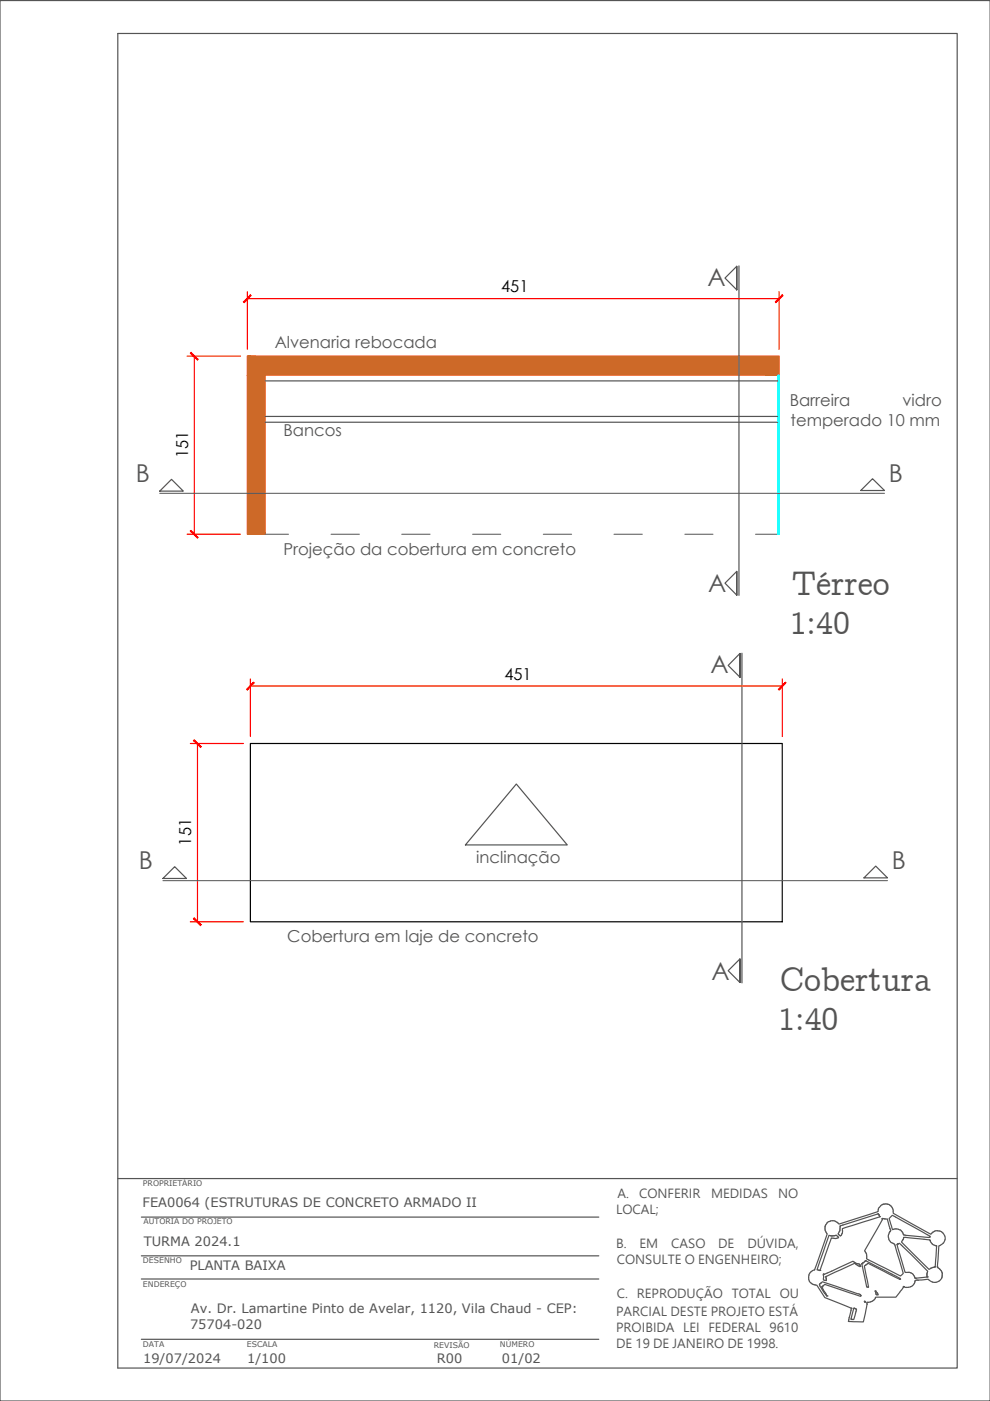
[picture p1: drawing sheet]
<svg xmlns="http://www.w3.org/2000/svg" width="210mm" height="297mm" viewBox="0 0 210 297" stroke-linecap="round" stroke-linejoin="round" font-family="sans-serif">
<!-- layer: CARIMBO -->
<g fill="#cd6928" stroke="#cd6928" stroke-width=".21">
<path d="M52.5 75.5l112.7 4v-4zM52.5 75.5l112.7 4h-112.7z"/>
<path d="M52.5 79.5l3.7 33.8v-33.8zM52.5 79.5l3.7 33.8h-3.7z"/>
</g>
<path d="M52.5 75.5h112.7v4h-109v33.8h-3.7z" fill="none" stroke="#f26722" stroke-width=".25"/>
<g fill="none" stroke="#545454" stroke-width=".25">
<path d="M0 .1h209.9v296.9h-209.9zM25 7.1h177.9v283h-177.9zM156.2 56.5v5v-5l-2.5 2.5 2.5 2.5M156.7 56.4v69.8M56.2 80.8h108.7M56.2 88.3h108.7M56.2 89.5h108.7M36.4 101.6l2.5 2.5h-5zM185 101.5l2.5 2.5h-5zM156.2 121.1v5.1v-5.1l-2.5 2.5 2.5 2.6M156.9 138.5v5.1v-5.1l-2.5 2.6 2.5 2.5M157.3 138.5v69.9"/>
<path d="M109.5 166.2l10.8 12.9h-21.6zM37 183.8l2.5 2.5h-5zM185.7 183.6l2.5 2.5h-5zM156.9 203.3v5v-5l-2.5 2.5 2.5 2.5M25 249.9h177.9M30 258h97M174.9 260v.4M175 259.9l-.1 .1M175.1 259.6l-.1 .2M175.4 259.3l-.3 .4M175.7 259l-.4 .3M177.1 259l.3 .1"/>
<path d="M177.2 258.9l-.8-.1-.7 .2M178.2 259.9l-.1 .1M178.7 259.7l-.5 .2M186 257.4l-7.3 2.3M186.1 257.4l.3 .1M186.1 256.9l-8.2 2.6-.5-.4M186.2 256.4l-.1 .5M186.3 257.5l.1 .2M186.4 256l-.2 .4M186.4 257.8l.1 .2M186.5 258h.1M186.5 258l-7.2 2.3-.7 .2v.4"/>
<path d="M187.1 255.4l-.7 .6M187.1 258.6l-3.8 6.6 .3 .5M187.1 258.4v.2M187.1 258.3l.3 .1M187.2 255.4h-.1M187.4 255.3h-.2M187.4 258.4h.1M187.5 258.4l.2 .1M187.6 255.3h-.2M187.6 255.3h.6M187.7 258.4l.4 .1 .6 2M188.3 255.3l.3 .2"/>
<path d="M188.6 255.5l.4 .4 .3 .4M189.3 256.3l.1 .5M189.4 256.8v.4l8 4.5 .2-.2M30 266.3h97M30 271.2h97M171.5 270.8l.1 .8M171.5 270.3v.5M171.6 271.6l.3 .4M171.9 272l.4 .3 .6 .1M172.3 269.4l-.5 .4-.3 .5M172.7 269.2l-.4 .2M172.8 269.2l-.1 .1"/>
<path d="M172.8 272.4l.4 .1 1.7 2.6 5.6 2.3M173.5 269.3h.2M173.7 269.4h.1M173.7 269.3h.1M173.8 272.3l.1 .3M173.8 269.4h.1M173.8 272.7l1.1 1.6M173.9 269.4h-.1M174 272.1l.4-.3 7.6 2.5M174.1 272.1l-.3 .1M174.2 272.9l.3 .5M174.2 272.9h.1"/>
<path d="M174.3 272.8h.1M174.5 273.4l.7 1M174.5 272.6l-.2 .2M174.5 272.7l.4-.4 7.6 2.6M174.6 270.4v.5M174.6 270.2v.1M174.6 271v.4l.2 .1M174.6 270.2h.1M174.8 270.2h-.2M174.9 271.4l.1 .1M174.9 274.2l.4 .6M174.9 260.4v.4"/>
<path d="M174.9 260.7l.1 .3M175 261l.1 .2M175 271.5h.1M175.1 270.8l.1 .2M175.1 261.3l.2 .2M175.1 270.6v.2M175.1 270.7h.1M175.2 271.5h-.1M175.2 271v.3M175.2 271.4v.1M175.2 274.5l.1 .3M175.2 271.3v.1"/>
<path d="M175.2 270.6h-.1M175.3 261.5l.1 .1-2.7 7.6M175.3 274.8h.1M176 262l-.2-.1-1.9 5.4-.7 1.9 .3 .1M176 262l.4 .1M176.3 269.5l-1.5 .7M176.6 262.5h-.3l-2.4 6.9M176.6 262.5l.7 .1M176.8 262h-.4M177 262l.3-.1 .4 .4M177.1 262h-.3M177.7 262.5l-.4 .1"/>
<path d="M177.7 262.4h-.1M177.8 262.3v.1M177.9 261.3l-.2 .3 .4 .4M178 261l-.1 .2M178.1 262h.1M178.1 260.9l-.1 .2M178.1 260.5v.4M178.1 260.2v.2M178.2 260l-.1 .2M178.3 261.9l-.1 .1M178.4 261.8l-.1 .2M178.5 261.5l-.1 .3"/>
<path d="M178.6 260.9v.7M180.5 277.8l-.6 2.3M180.5 277.4h.1M180.5 277.3v.1M180.5 279.8h.1M180.5 277.4l-.1 .4M180.7 279.7h-.1M181 277.4l-.5 2.3M181.1 267.6l-.3-.2-4.5 2.1M181.1 277.4h.1M181.1 267.6l.4 .2M181.1 277.4l.3 .1"/>
<path d="M181.4 278.4l-.4 1.4h-.3M181.4 267.8l.3 .1M181.5 277.5l.1 .1M181.5 268.1l-.3-.3-6 2.8M181.5 268.1l.3 .2M181.6 277.6v.1M181.6 277.8l-.2 .6M181.6 277.7h.1M181.7 267.9l.1 .1M181.8 268.3l.3 .1M181.8 267.9l.5 .2M182 274.3l.3 .1"/>
<path d="M182.1 268.4l.2 .1M182.3 274.5l.2 .3M182.3 268.1l.1 .4M182.3 268.5h.1M182.4 268.5h-.1M182.5 274.8h.1M182.7 268l1.1 4.9h.1M182.8 268h.1M182.8 267.9v.1M182.9 267.8l-.2 .1M183 267.7l-.1 .1M183.2 267.6l-.2 .1"/>
<path d="M183.3 276h.1M183.3 275.9l.1 .2M183.3 275.9h.1M183.3 267.5h.1M183.4 275.9h.1M183.4 276.1h.1M183.4 276h.1M183.5 267.3l-.2 .2M183.5 267.4l.1-.1 7.1 3.7M183.6 268.2l-.3 .2 .8 4.5h-.1M183.6 265.7l.2 .3M183.7 268.1l-.1 .1"/>
<path d="M183.7 266l.1 .6M183.7 268.1l.3-.3 6.8 3.4M183.8 276.6l-.8 3.7-3-.1M183.8 276.3v.3M183.9 276.1l-.1 .2M184 276.1l-.2 .1M185.3 275.6l-.7 .4-.6 .1M185.5 273.7h.1M185.5 273.7l.2 .5M185.6 273.7l.4 .4M185.6 275.2l-.2 .4M185.7 274.2l.1 .2"/>
<path d="M185.8 274.4v.1M185.8 274.5h.2M186 274.1l.1 .2M186.1 274.3l.1 .2h-.2M188.4 262.4l.2 .6M188.4 261.7v.7M188.5 261.4l-.1 .3M188.6 263l.2 .3M188.7 260.5l.1 .5M188.7 261.1l-.2 .3M188.8 263.3l.2 .2M188.8 261l-.1 .1"/>
<path d="M188.8 261h.1M189.1 263.4l.4 .3M189.6 263.8l.2 .3M189.8 260.6l1 .2M189.8 264.1l1.7 5.9-.6 .5-6.9-3.5-.3-.1 .1-.3M189.8 260.6l-.6 .1-.7-2.4 .7-.6 7.9 4.4M190.2 263.9l1.7 5.9h.8M190.2 263.8v.1M190.2 263.8h.1M190.5 263.7l.2-.1 2.4 2.3 3.6 3.6-.1 .3M190.5 263.7l-.3 .1M190.8 271.2h.1"/>
<path d="M190.8 271v.2M190.8 260.7l.3 .2M191.1 260.9l.6 .9 5.3 .6M191.1 273.5l-1.2 1.5h-4.2l-.2 .2M191.3 263l-.2 .3 3 3 2.9 2.8 .3-.1M191.4 273.2l-.3 .3M191.5 262.8l-.2 .2M191.5 272.8l-.1 .4M191.6 272.8h.1M191.6 272.7l.6 .3M191.9 262.4l-.3-.1-.1 .5M191.9 262.3l.3 .1"/>
<path d="M192.2 262.4l5 .6M192.7 269.7l.1 .1M192.9 269.8h.1M193 269.8l.7 .4M193.5 272.6l-.7 .3h-.6M193.6 270.3l.3 .5M193.7 272.4l-.2 .2M193.9 270.7l.1 .2M194 271.7l-.3 .7M194 270.9v.1M194 271h.1M194 271.6v.1"/>
<path d="M194.1 271.5h-.1M194.2 271h-.1M194.3 271.4l-.2 .1M194.3 271h-.1M194.5 271.4h-.2M194.5 271.4l2.3-.2 .3 .3M196.5 270.1v.1M196.5 270.5v.2M196.5 270v.1M196.6 270.7h.1M196.6 270.7l-2.3 .3M196.6 270.2l-.1 .3"/>
<path d="M196.6 269.8v.1M197.1 271.5a1.62 1.62 0 0 0 2 .1M197.1 262.3h-.1M197.1 262.1v.2M197.2 263l.1 .2M197.3 263.1l.6 .8M197.4 268.8l-.1 .1M197.8 261.2l-.2 .2M198 263.9l.2 .1M198.1 268.6l-.7 .3M198.1 261.1l-.2 .1M198.2 264.1h.1"/>
<path d="M198.2 268.6l-.1 .1M198.2 268.6h.1M198.4 264.1h.1M198.4 260.9l-.3 .1M198.4 261h.7M198.5 264.1l.1 .1-.4 4.4M198.6 264.1v.1M198.8 268.6v.1M198.8 268.4v.2M198.8 268.7l.3 .2M199.1 268.9l.1 .2M199.1 261l.3 .1"/>
<path d="M199.2 269.1l.3 .2M199.3 264.1h-.2l-.3 4.4M199.4 261a1.64 1.64 0 0 1 .6 2.6M199.5 269.4l.1 .1M199.6 269.5l.1 .2M199.7 269.7v.2M199.8 270v.5M199.8 270.5l-.1 .5-.5 .6M199.8 269.9v.1M200 263.5l-.6 .5M30 284h97M179.9 280.1v.1"/>
<path d="M179.9 280.1h.1"/>
</g>
<path d="M33.9 104.6h153.6M56.2 113.3h5M70.2 113.3h6M85.2 113.3h6M100.2 113.3h6M115.2 113.3h6M130.2 113.3h6M145.2 113.3h6M160.2 113.3h5M34.5 186.7h153.7" fill="none" stroke="#545454" stroke-width=".21"/>
<g fill="none" stroke="#0ff" stroke-width=".25">
<path d="M164.9 79.5h.3v33.8h-.3zM165.2 79.7l-.3 .3M165.2 80l-.3 .2M165.2 80.4l-.3 .2M165.2 81.1l-.3 .2M165.2 81.7l-.3 .3M165.2 82.4l-.3 .3M165.2 83.1l-.3 .2M165.2 83.8l-.3 .2M165.2 84.4l-.3 .3M165.2 85.1l-.3 .3M165.2 85.8l-.3 .2"/>
<path d="M165.2 86.5l-.3 .2M165.2 87.1l-.3 .3M165.2 87.8l-.3 .2M165.2 88.5l-.3 .2M165.2 89.1l-.3 .3M165.2 89.8l-.3 .3M165.2 90.5l-.3 .2M165.2 91.2l-.3 .2M165.2 91.8l-.3 .3M165.2 92.5l-.3 .3M165.2 93.2l-.3 .3M165.2 93.9l-.3 .2"/>
<path d="M165.2 94.5l-.3 .3M165.2 95.2l-.3 .2M165.2 95.9l-.3 .2M165.2 96.5l-.3 .3M165.2 97.2l-.3 .3M165.2 97.9l-.3 .3M165.2 98.6l-.3 .2M165.2 99.3l-.3 .2M165.2 99.9l-.3 .3M165.2 80.6l-.3 .3M165.2 81.3l-.3 .2M165.2 81.9l-.3 .3"/>
<path d="M165.2 82.6l-.3 .3M165.2 83.3l-.3 .3M165.2 84l-.3 .2M165.2 84.7l-.3 .2M165.2 85.3l-.3 .3M165.2 86l-.3 .3M165.2 86.7l-.3 .2M165.2 87.4l-.3 .2M165.2 88l-.3 .3M165.2 88.7l-.3 .3M165.2 89.4l-.3 .2M165.2 90l-.3 .3"/>
<path d="M165.2 90.7l-.3 .3M165.2 91.4l-.3 .2M165.2 92.1l-.3 .2M165.2 92.7l-.3 .3M165.2 93.4l-.3 .3M165.2 94.1l-.3 .2M165.2 94.8l-.3 .2M165.2 95.4l-.3 .3M165.2 96.1l-.3 .3M165.2 96.8l-.3 .2M165.2 97.4l-.3 .3M165.2 98.1l-.3 .3"/>
<path d="M165.2 98.8l-.3 .2M165.2 99.5l-.3 .2M165.2 100.6l-.3 .3M165.2 101.3l-.3 .2M165.2 102l-.3 .2M165.2 102.6l-.3 .3M165.2 103.3l-.3 .2M165.2 104l-.3 .2M165.2 104.6l-.3 .3M165.2 105.3l-.3 .3M165.2 106l-.3 .2M165.2 106.7l-.3 .2"/>
<path d="M165.2 107.3l-.3 .3M165.2 108l-.3 .3M165.2 108.7l-.3 .3M165.2 109.4l-.3 .2M165.2 110l-.3 .3M165.2 110.7l-.3 .2M165.2 111.4l-.3 .2M165.2 112l-.3 .3M165.2 112.7l-.3 .3M165.2 100.1l-.3 .3M165.2 100.8l-.3 .3M165.2 101.5l-.3 .3"/>
<path d="M165.2 102.2l-.3 .2M165.2 102.9l-.3 .2M165.2 103.5l-.3 .3M165.2 104.2l-.3 .2M165.2 104.8l-.3 .3M165.2 105.5l-.3 .3M165.2 106.2l-.3 .3M165.2 106.9l-.3 .2M165.2 107.6l-.3 .2M165.2 108.2l-.3 .3M165.2 108.9l-.3 .3M165.2 109.6l-.3 .2"/>
<path d="M165.2 110.3l-.3 .2M165.2 110.9l-.3 .3M165.2 111.6l-.3 .2M165.2 112.3l-.3 .2M165.2 112.9l-.3 .3"/>
</g>
<!-- layer: COTA -->
<path d="M39.7 75.5h11.3M41.2 75.5v37.8M52.5 61.8v12.3M52.5 63.3h112.7M165.2 61.8v12.3M39.7 113.3h11.3M40.3 157.6h11.3M41.9 157.6v37.8M53.1 144v12.2M53.1 145.4h112.8M165.9 144v12.2M40.3 195.4h11.3" fill="none" stroke="#f00" stroke-width=".25"/>
<g fill="#f00" stroke="#f00" stroke-width=".21">
<path d="M53.1 62.5l-1.3 1.7 1.5-1.5zM53.1 62.5l-1.3 1.7-.2-.2z"/>
<path d="M164.4 64l.1 .2 1.4-1.7zM165.9 62.5l.1 .2-1.5 1.5z"/>
<path d="M40.3 74.9l1.6 1.5 .1-.2zM40.3 74.9l.2-.2 1.5 1.5z"/>
<path d="M40.3 112.6l1.7 1.3-1.5-1.4zM40.3 112.6l1.7 1.3-.1 .2z"/>
<path d="M53.8 144.6l-1.4 1.7 1.5-1.5zM53.8 144.6l-1.4 1.7-.1-.2z"/>
<path d="M165 146.1l.2 .2 1.3-1.7zM166.5 144.6l.2 .2-1.5 1.5z"/>
<path d="M41 157l1.5 1.5 .2-.2zM41 157l.2-.2 1.5 1.5z"/>
<path d="M41.2 194.6l-.2 .2 1.7 1.3zM41 194.8l1.7 1.3-.2 .1z"/>
</g>
<!-- layer: CARIMBO -->
<path d="M53.1 157.6h112.8v37.8h-112.8z" fill="none" stroke="#000" stroke-width=".25"/>
<g font-size="7.2" fill="#545454">
<text x="167.9" y="126.2">Térreo</text>
<text x="167.4" y="134.5">1:40</text>
<text x="165.3" y="210">Cobertura</text>
<text x="165" y="218.3">1:40</text>
</g>
<g font-size="5.2" fill="#545454">
<text x="150" y="60.6">A</text>
<text x="28.8" y="102.1">B</text>
<text x="188.4" y="102.1">B</text>
<text x="150.2" y="125.5">A</text>
<text x="150.7" y="142.7">A</text>
<text x="29.5" y="184.2">B</text>
<text x="189.1" y="184.2">B</text>
<text x="150.8" y="207.7">A</text>
</g>
<g font-size="3.5">
<text x="106.3" y="62">451</text>
<text x="39.9" y="97.1" transform="rotate(-90 39.9 97.1)">151</text>
<text x="106.9" y="144.1">451</text>
<text x="40.5" y="179.3" transform="rotate(-90 40.5 179.3)">151</text>
</g>
<g font-size="3.5" fill="#545454">
<text x="58.3" y="73.7">Alvenaria rebocada</text>
<text x="167.4" y="86.2">Barreira</text>
<text x="191.3" y="86.2">vidro</text>
<text x="60.1" y="92.4">Bancos</text>
<text x="167.6" y="90.4">temperado 10 mm</text>
<text x="60.1" y="117.6">Projeção da cobertura em concreto</text>
<text x="101" y="182.9">inclinação</text>
<text x="60.9" y="199.7">Cobertura em laje de concreto</text>
</g>
<g font-size="2.8" fill="#545454">
<text x="30.2" y="256">FEA0064 (ESTRUTURAS DE CONCRETO ARMADO II</text>
<text x="30.5" y="264.1">TURMA 2024.1</text>
<text x="40.2" y="269.3">PLANTA BAIXA</text>
<text x="40.3" y="281.8">75704-020</text>
<text x="40.5" y="278.4">Av. Dr. Lamartine Pinto de Avelar, 1120, Vila Chaud - CEP:</text>
<text x="30.4" y="289">19/07/2024</text>
<text x="52.4" y="289">1/100</text>
<text x="92.6" y="289">R00</text>
<text x="106.4" y="289">01/02</text>
</g>
<g font-size="2.6" fill="#545454">
<text x="130.6" y="257.3">LOCAL;</text>
<text x="130.9" y="254">A.</text>
<text x="135.5" y="254">CONFERIR</text>
<text x="150.7" y="254">MEDIDAS</text>
<text x="165" y="254">NO</text>
<text x="130.6" y="264.6">B.</text>
<text x="130.8" y="268">CONSULTE O ENGENHEIRO;</text>
<text x="135.6" y="264.6">EM</text>
<text x="142.3" y="264.6">CASO</text>
<text x="152.3" y="264.6">DE</text>
<text x="158.5" y="264.6">DÚVIDA,</text>
<text x="130.8" y="275.2">C.</text>
<text x="135" y="275.2">REPRODUÇÃO</text>
<text x="155.2" y="275.2">TOTAL</text>
<text x="165.3" y="275.2">OU</text>
<text x="130.6" y="279.1">PARCIAL DESTE PROJETO ESTÁ</text>
<text x="130.6" y="282.4">PROIBIDA LEI FEDERAL 9610</text>
<text x="130.6" y="285.8">DE 19 DE JANEIRO DE 1998.</text>
</g>
<g font-size="1.7" fill="#545454">
<text x="30.3" y="251.5">PROPRIETÁRIO</text>
<text x="30.4" y="259.6">AUTORIA DO PROJETO</text>
<text x="30.3" y="267.7">DESENHO</text>
<text x="30.3" y="273">ENDEREÇO</text>
<text x="30.3" y="285.6">DATA</text>
<text x="52.4" y="285.6">ESCALA</text>
<text x="92" y="285.9">REVISÃO</text>
<text x="106" y="285.7">NÚMERO</text>
</g>
</svg>
